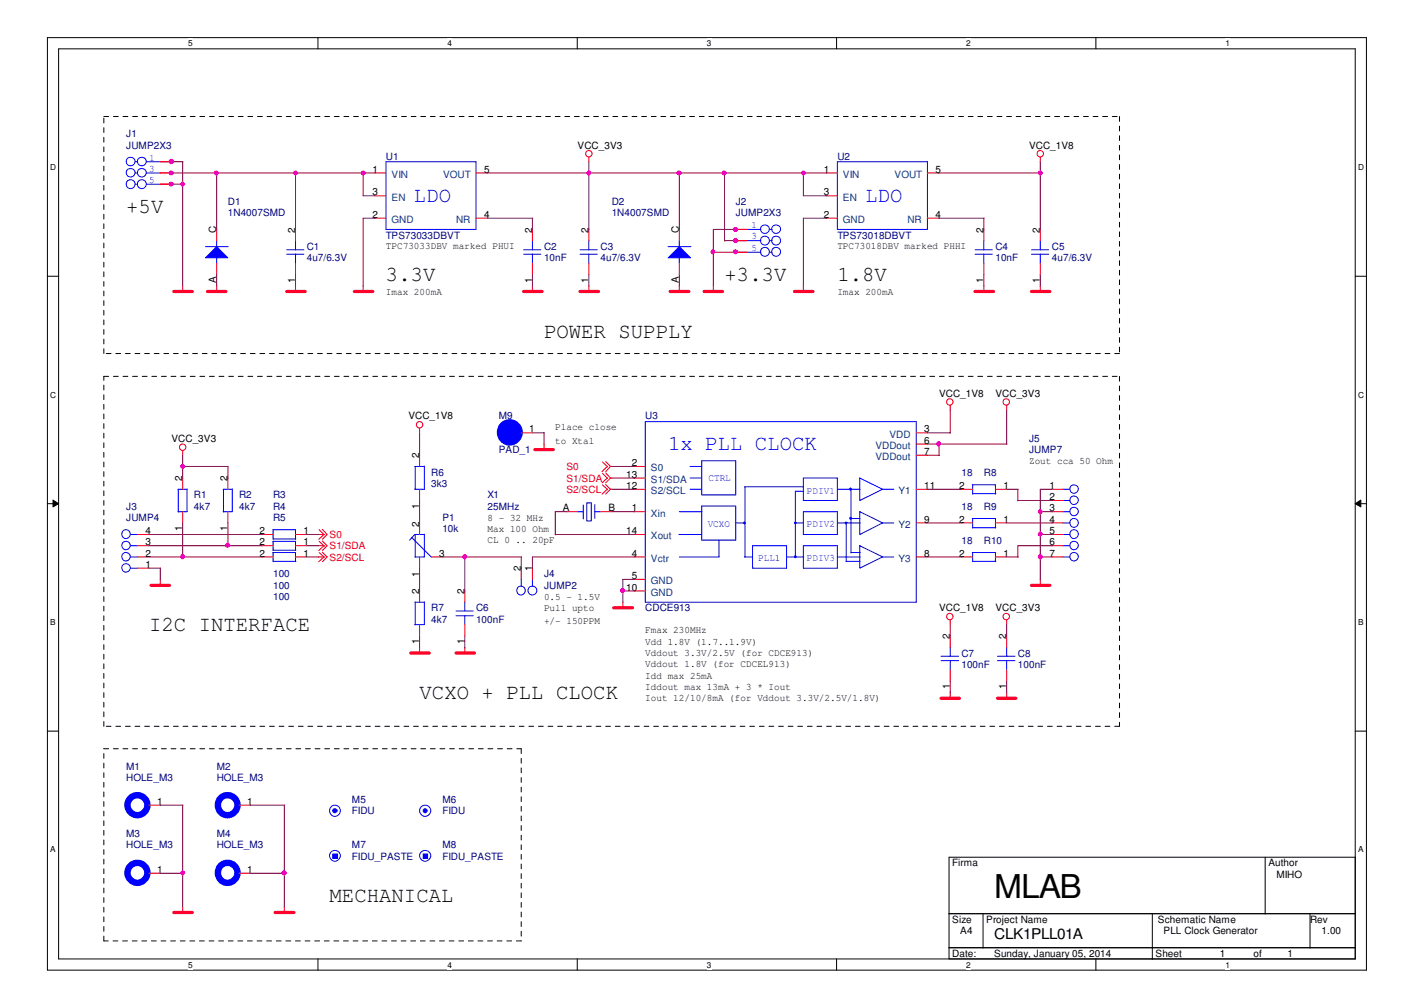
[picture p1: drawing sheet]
<svg xmlns="http://www.w3.org/2000/svg" width="297mm" height="210mm" viewBox="0 0 297 210" stroke-linecap="round" stroke-linejoin="round" font-family="sans-serif">
<path d="M10 8h279.1v197.1h-279.1zM12.4 10.3h274.3v192.5h-274.3z" fill="none" stroke="#000" stroke-width=".21"/>
<g fill="#fff">
<path d="M39.8 8.2h1v2h-1z"/>
<path d="M39.8 203h1v2h-1z"/>
</g>
<path d="M67.3 8v2.3M67.3 202.8v2.3" fill="none" stroke="#000" stroke-width=".21"/>
<g fill="#fff">
<path d="M94.7 8.2h.9v2h-.9z"/>
<path d="M94.7 203h.9v2h-.9z"/>
</g>
<path d="M122.1 8v2.3M122.1 202.8v2.3" fill="none" stroke="#000" stroke-width=".21"/>
<g fill="#fff">
<path d="M149.6 8.2h.9v2h-.9z"/>
<path d="M149.6 203h.9v2h-.9z"/>
</g>
<path d="M177 8v2.3M177 202.8v2.3" fill="none" stroke="#000" stroke-width=".21"/>
<g fill="#fff">
<path d="M204.4 8.2h1v2h-1z"/>
<path d="M204.4 203h1v2h-1z"/>
</g>
<path d="M231.9 8v2.3M231.9 202.8v2.3" fill="none" stroke="#000" stroke-width=".21"/>
<g fill="#fff">
<path d="M259.3 8.2h.9v2h-.9z"/>
<path d="M259.3 203h.9v2h-.9z"/>
<path d="M10.6 34.4h1.2v1.9h-1.2z"/>
<path d="M287.3 34.4h1.2v1.9h-1.2z"/>
<path d="M10.6 82.5h1.2v1.9h-1.2z"/>
<path d="M287.3 82.5h1.2v1.9h-1.2z"/>
</g>
<path d="M10 58.4h2.4M286.7 58.4h2.4" fill="none" stroke="#000" stroke-width=".21"/>
<g fill="#fff">
<path d="M10.6 130.6h1.1v1.9h-1.1z"/>
<path d="M287.3 130.6h1.1v1.9h-1.1z"/>
</g>
<path d="M10 106.5h2.4M11.2 105.7l1.2 .8-1.2 .7zM286.7 106.5l1.2-.8v1.5zM286.7 106.5h2.4" fill="none" stroke="#000" stroke-width=".21"/>
<path d="M11.2 105.7l1.2 .8-1.2 .7zM286.7 106.5l1.2-.8v1.5z" fill="#000"/>
<g fill="#fff">
<path d="M10.6 178.6h1.1v2h-1.1z"/>
<path d="M287.3 178.6h1.1v2h-1.1z"/>
</g>
<path d="M10 154.6h2.4M286.7 154.6h2.4M200.8 181.3h85.9v21.5h-85.9zM200.8 193.2h85.9M208 193.2v7.3M243.8 193.2v9.7M267.7 181.3v12M277.2 193.2v7.3M200.8 200.4h85.9" fill="none" stroke="#000" stroke-width=".21"/>
<path d="M22 24.6h214.9M236.9 24.6v50.2M22 74.8v-50.2M22 79.6h214.9M236.9 74.8h-214.9M236.9 79.6v74M22 153.6v-74M22 158.3h88.3M110.3 158.3v40.7M236.9 153.6h-214.9M22 199v-40.7M110.3 199h-88.3" fill="none" stroke="#000" stroke-width=".21" stroke-dasharray="1 1 1 1 1 1 1 1"/>
<g fill="none" stroke="#f00" stroke-width=".21">
<path d="M124.6 33.2v1M220.1 33.2v1M62.5 48.5v2.4M62.5 55.7v2.4M38.6 60.5v1.2M45.8 60.5v1.2M62.5 60.5v1.2M76.8 60.5v1.2M112.6 60.5v1.2M124.6 60.5v1.2M143.7 60.5v1.2M150.9 60.5v1.2"/>
<path d="M170 60.5v1.2M208.1 60.5v1.2M220.1 60.5v1.2M38.6 95.2v1.1M88.8 90.5v1M115.1 93.9v1.3M127.5 97.7l1.1 1M128.1 97.6l1.1 1M128.1 100l1.1 1.1M128.5 98.6l-1.1 1.1M129.2 98.6l-1.1 1.1M129.2 98.6h.3"/>
<path d="M201 85.7v1M213 85.7v1M67.3 113h1.3M67.3 115.4h1.3M67.3 117.8h1.3M67.5 112l1.1 1.1M67.5 114.5l1.1 1M67.5 116.8l1.1 1.1M68.2 111.9l1 1.1-1 1M68.2 114.4l1 1-1 1M68.2 116.8l1 1-1 1M68.5 113l-1.1 1"/>
<path d="M68.5 115.4l-1.1 1M68.5 117.8l-1.1 1M127.5 100.1l1.1 1.1M127.5 102.5l1.1 1M128.1 102.4l1.1 1.1M128.5 101.1l-1.1 1M128.5 103.5l-1.1 1M129.2 101.1l-1.1 1M129.2 101.1h.3M129.2 103.5l-1.1 1M129.2 103.5h.3M222.5 103.5h2.4"/>
<path d="M222.5 113h2.4M222.5 115.4h2.4M222.5 117.8h2.4M222.5 105.8h2.4M222.5 108.2h2.4M222.5 110.6h2.4M33.9 122.5v1.4M88.8 136.9v1.3M98.3 136.9v1.3M131.8 127.3v1.3M201 131.1v1M213 131.1v1"/>
<path d="M220.1 122.5v1.4M201 146.4v1.3M213 146.4v1.3M38.6 191.8v1.2M60.2 191.8v1.2"/>
<circle cx="124.6" cy="32.5" r=".68"/>
<circle cx="220.1" cy="32.5" r=".68"/>
<circle cx="38.6" cy="94.6" r=".68"/>
<circle cx="88.8" cy="89.8" r=".68"/>
<circle cx="200.9" cy="85" r=".68"/>
<circle cx="212.9" cy="85" r=".68"/>
<circle cx="200.9" cy="130.4" r=".68"/>
<circle cx="212.9" cy="130.4" r=".68"/>
</g>
<g fill="none" stroke="#f00" stroke-width=".68">
<path d="M36.8 61.6h3.9M43.9 61.6h3.9M60.7 61.6h3.9M75 61.6h3.9M110.8 61.6h3.9M122.7 61.6h3.9M141.8 61.6h4M149 61.6h3.9M168.1 61.6h3.9M206.3 61.6h3.9M218.2 61.6h3.9M113.2 95.1h3.8"/>
<path d="M32 123.8h3.9M86.9 138.1h3.9M96.5 138.1h3.9M129.8 128.5h4M218.2 123.8h3.9M199.1 147.7h3.9M211 147.7h3.9M36.8 193h3.9M58.2 193h4"/>
</g>
<g fill="none" stroke="#00f" stroke-width=".21">
<path d="M60.7 53.8h3.6M60.7 52.8h3.6M62.5 50.8v2M62.5 53.7v2M224.8 103.5h1.6M224.8 105.8h1.6M224.8 108.2h1.6M224.8 110.6h1.6M224.8 113h1.6M224.8 115.4h1.6M224.8 117.8h1.6"/>
<circle cx="227.2" cy="110.6" r=".92"/>
<circle cx="227.2" cy="112.9" r=".92"/>
<circle cx="227.2" cy="103.4" r=".9"/>
<circle cx="227.2" cy="105.8" r=".9"/>
<circle cx="227.2" cy="117.7" r=".9"/>
<circle cx="227.2" cy="115.3" r=".9"/>
<circle cx="227.2" cy="108.1" r=".9"/>
</g>
<circle cx="70.9" cy="171.4" r=".45" fill="#00f"/>
<g fill="none" stroke="#00f" stroke-width=".21">
<path d="M146 98.6h2.5M148.5 97.5h7.2v7.1h-7.2zM143.6 113h4.9M143.7 108.2h4.8M143.7 117.8h8.5M146 101.1h2.5M146 103.5h2.5M148.5 107h7.2v7.2h-7.2zM152.1 114.1v3.7M157.5 117.8h1.7M157.5 103h12.5M157.6 103v14.9"/>
<path d="M159.2 115.4h7.2v4.7h-7.2zM166.4 117.8h3.6M168.2 110.6h1.8M170 108.2h7.2v4.8h-7.2zM170 101.1h7.2v4.7h-7.2zM170 115.4h7.2v4.7h-7.2zM170 103.9h-1.7v14M177.2 117.8h4.8M177.2 103.5h4.8M177.2 110.6h4.8M179 110.6v8.2M179 118.7h3"/>
<path d="M180 109.6h1.9M180 103.5v13.4M180 116.8h2M181.9 101.1l4.8 2.4-4.8 2.3zM181.9 108.2l4.8 2.4-4.8 2.4zM181.9 115.4l4.8 2.4-4.8 2.3zM186.6 117.8h2.5M186.6 103.5h2.5M186.6 110.6h2.5"/>
<circle cx="70.8" cy="171.4" r="1.17"/>
<circle cx="70.9" cy="171.4" r=".45"/>
</g>
<path d="M168.1 117.6l.3 .1-.1 .2z" fill-rule="evenodd" fill="#00f"/>
<path d="M168.1 117.6l.3 .1-.1 .2z" fill="none" stroke="#00f" stroke-width=".21"/>
<path d="M168.1 110.4h.3v.3h-.3z" fill-rule="evenodd" fill="#00f"/>
<path d="M168.1 110.4h.3v.3h-.3z" fill="none" stroke="#00f" stroke-width=".21"/>
<path d="M179.8 109.4l.3 .2-.1 .2z" fill-rule="evenodd" fill="#00f"/>
<path d="M179.8 109.4l.3 .2-.1 .2z" fill="none" stroke="#00f" stroke-width=".21"/>
<path d="M178.9 110.4h.2v.3h-.2z" fill-rule="evenodd" fill="#00f"/>
<path d="M136.5 89.2h57.3v38.1h-57.3zM178.9 110.4h.2v.3h-.2z" fill="none" stroke="#00f" stroke-width=".21"/>
<path d="M179.8 103.3l.3 .1-.1 .2z" fill-rule="evenodd" fill="#00f"/>
<path d="M155.6 110.6h2M179.8 103.3l.3 .1-.1 .2z" fill="none" stroke="#00f" stroke-width=".21"/>
<path d="M157.4 110.4h.2v.3h-.2z" fill-rule="evenodd" fill="#00f"/>
<g fill="none" stroke="#00f" stroke-width=".21">
<path d="M158 48.5h3M158 50.9h3M158 53.3h3M162.9 48.5h.5M162.9 50.9h.5M162.9 53.3h.5M157.4 110.4h.2v.3h-.2z"/>
<circle cx="161.8" cy="50.9" r=".94"/>
<circle cx="161.8" cy="53.3" r=".94"/>
<circle cx="161.8" cy="48.5" r=".92"/>
<circle cx="164.2" cy="50.9" r=".94"/>
<circle cx="164.2" cy="53.3" r=".94"/>
<circle cx="164.2" cy="48.5" r=".92"/>
</g>
<g fill="none" stroke="#f00" stroke-width=".21">
<path d="M155.7 48.5h2.3M155.7 50.9h2.3M155.7 53.3h2.3M134.2 98.6h2.3M193.8 91.5h2.4M193.8 93.9h2.4M193.8 96.3h2.4M134.2 108.2h2.3M134.2 117.8h2.3M134.2 103.5h2.3M134.2 101.1h2.3M134.2 113h2.3"/>
<path d="M193.8 117.8h2.4M193.8 110.6h2.4M193.8 103.5h2.4M134.2 122.5h2.3M134.2 125h2.3"/>
</g>
<circle cx="90" cy="171.4" r=".42" fill="#00f"/>
<g fill="none" stroke="#00f" stroke-width=".21">
<path d="M122.1 108.2h1.3M123.4 106.8v2.9M124.2 106.3h.9v3.9h-.9zM125.9 108.2h1.2M125.9 106.7v2.9"/>
<circle cx="90" cy="171.4" r=".42"/>
<circle cx="90" cy="171.4" r="1.18"/>
<circle cx="70.9" cy="181" r="1.14"/>
</g>
<path d="M119.8 108.2h2.4M127 108.2h2.4" fill="none" stroke="#f00" stroke-width=".21"/>
<path d="M70.4 180.6h1v.9h-1z" fill-rule="evenodd" fill="#00f"/>
<g fill="none" stroke="#00f" stroke-width=".21">
<path d="M57.7 116.8h4.8v2M57.8 118.7h4.8M57.8 116.8v2M70.4 180.6h1v.9h-1z"/>
<circle cx="90" cy="181" r="1.16"/>
</g>
<path d="M55.4 117.8h2.4M62.5 117.8h2.4" fill="none" stroke="#f00" stroke-width=".21"/>
<path d="M89.5 180.6h1v.9h-1z" fill-rule="evenodd" fill="#00f"/>
<g fill="none" stroke="#00f" stroke-width=".21">
<path d="M28.6 34.2h.5M28.6 36.6h.5M28.6 38.9h.5M30.9 34.2h3M30.9 36.6h3M30.9 38.9h3M43.5 52.2h4.8M45.8 50.8v1.4M89.5 180.6h1v.9h-1z"/>
<circle cx="27.6" cy="38.9" r=".94"/>
<circle cx="27.6" cy="34.2" r=".92"/>
<circle cx="27.6" cy="36.5" r=".92"/>
<circle cx="30" cy="38.9" r=".94"/>
<circle cx="30" cy="36.5" r=".92"/>
<circle cx="30" cy="34.2" r=".92"/>
</g>
<path d="M33.9 34.2h2.4M33.9 36.6h2.4M33.9 38.9h2.4" fill="none" stroke="#f00" stroke-width=".21"/>
<path d="M43.5 54.5l2.3-2.3 2.4 2.3z" fill="#00f"/>
<g fill="none" stroke="#00f" stroke-width=".21">
<path d="M81.7 34.2h19v14.3h-19zM177.2 34.2h19v14.3h-19zM43.5 54.5l2.3-2.3 2.4 2.3zM45.8 54.4v1.3M110.8 53.8h3.6M110.8 52.8h3.6M112.6 50.8v2M112.6 53.7v2M122.7 53.8h3.7M122.7 52.8h3.7M124.6 50.8v2M124.6 53.7v2"/>
<path d="M141.3 52.2h4.9M143.7 50.8v1.4M206.3 53.8h3.6M206.3 52.8h3.6M208.1 50.8v2M208.1 53.7v2M218.2 53.8h3.7M218.2 52.8h3.7M220.1 50.8v2M220.1 53.7v2M87.8 98.6h2M87.8 98.6v4.9"/>
<path d="M89.8 98.6v4.9h-2M27.6 117.8h1.6M27.6 113h1.6M27.6 115.4h1.6M37.6 103.5h2M37.7 103.5v4.8M39.6 103.4v4.8h-2M47.2 103.5h1.9M47.3 103.5v4.8M49.1 103.4v4.8h-1.9M57.7 112h4.8v2M57.7 114.5h4.8v1.9"/>
<path d="M57.8 114h4.8M57.8 112v2M57.8 114.5v1.9M57.8 116.3h4.8M87.1 113.6l4.1 4.2M87.7 113.1l-1 1.1M87.8 113h2M87.8 113v4.9M89.8 112.9v4.9h-2M205.7 102.5h4.9v2M205.7 109.6h4.9v2.1M205.7 116.8h4.9v2"/>
<path d="M205.8 118.7h4.9M205.8 102.5v2M205.8 109.6v2.1M205.8 116.8v2M205.8 111.6h4.9M205.8 104.4h4.9M27.6 120.1h1.6M87.8 127.3h2M87.8 127.3v4.9M89.8 127.3v4.8h-2M96.5 130.2h3.6M96.5 129.2h3.6"/>
<path d="M98.3 127.3v1.9M98.3 130.1v2M110.3 122.4v1.6M112.6 122.4v1.6M199.1 139.7h3.7M199.1 138.8h3.7M201 136.8v2M201 139.6v2M211 139.7h3.8M211 138.8h3.8M213 136.8v2M213 139.6v2"/>
<path d="M31.2 170.3h.3M50.2 170.3h.4M31.2 184.7h.3M50.2 184.7h.4"/>
<circle cx="26.6" cy="112.9" r=".92"/>
<circle cx="26.7" cy="115.3" r=".9"/>
<circle cx="26.7" cy="117.7" r=".9"/>
<circle cx="26.7" cy="120.1" r=".9"/>
<circle cx="110.2" cy="124.9" r=".92"/>
<circle cx="112.6" cy="124.9" r=".94"/>
</g>
<g fill="none" stroke="#f00" stroke-width=".21">
<path d="M79.3 36.6h2.4M100.7 36.6h2.5M174.8 36.6h2.4M196.2 36.6h2.5M45.8 48.5v2.4M45.8 55.7v2.4M79.3 46.1h2.4M79.3 41.4h2.4M100.7 46.1h2.5M112.6 48.5v2.4M112.6 55.7v2.4M124.6 48.5v2.4"/>
<path d="M124.6 55.7v2.4M174.8 46.1h2.4M174.8 41.4h2.4M196.2 46.1h2.5M208.1 48.5v2.4M208.1 55.7v2.4M220.1 48.5v2.4M220.1 55.7v2.4M88.8 96.3v2.3M29.1 113h2.4M29.1 115.4h2.4M29.1 117.8h2.4"/>
<path d="M38.6 101.1v2.4M38.6 108.2v2.4M48.2 101.1v2.4M48.2 108.2v2.4M55.4 113h2.4M55.4 115.4h2.4M62.5 113h2.4M62.5 115.4h2.4M88.8 103.5v2.3M88.8 110.6v2.4M88.8 117.8v2.3M91.2 117.8h2.4"/>
<path d="M203.4 117.8h2.4M203.4 110.6h2.4M203.4 103.5h2.4M210.6 117.8h2.4M210.6 110.6h2.4M210.6 103.5h2.4M29.1 120.1h2.4M88.8 125v2.3M88.8 132.1v2.4M98.3 125v2.3M98.3 132.1v2.4M110.3 120.1v2.4"/>
<path d="M112.6 120.1v2.4M201 134.5v2.4M213 134.5v2.4M201 141.6v2.4M213 141.6v2.4M31.5 170.3h2.4M50.6 170.3h2.4M31.5 184.7h2.4M50.6 184.7h2.4"/>
</g>
<g fill="none" stroke="#00f" stroke-width="1.4">
<circle cx="29.1" cy="170.3" r="2.12"/>
<circle cx="48.1" cy="170.3" r="2.11"/>
<circle cx="29.1" cy="184.6" r="2.12"/>
<circle cx="48.1" cy="184.6" r="2.11"/>
</g>
<path d="M141.3 54.5l2.4-2.3 2.4 2.3z" fill="#00f"/>
<path d="M141.3 54.5l2.4-2.3 2.4 2.3zM143.7 54.4v1.3" fill="none" stroke="#00f" stroke-width=".21"/>
<path d="M143.7 48.5v2.4M143.7 55.7v2.4" fill="none" stroke="#f00" stroke-width=".21"/>
<circle cx="107.8" cy="91.4" r="2.11" fill="#00f"/>
<circle cx="107.8" cy="91.4" r="2.11" fill="none" stroke="#00f" stroke-width="1.4"/>
<path d="M109.9 91.5h.4" fill="none" stroke="#00f" stroke-width=".21"/>
<path d="M110.3 91.5h2.3" fill="none" stroke="#f00" stroke-width=".21"/>
<g fill="none" stroke="#800040" stroke-width=".21">
<path d="M36.3 34.2h2.4M36.3 38.9h2.4M36.3 36.6h43.1M38.6 34.2v26.3M45.8 36.6v12M62.5 36.6v12M76.8 36.5v4.9h2.6M103.2 36.6h71.7M124.6 34.2v14.4M143.7 36.5v12M153.3 36.6v14.4M170 36.5v4.9h4.9"/>
<path d="M198.7 36.6h21.5M220.1 34.2v14.4M45.8 58.1v2.4M62.5 58.1v2.4M79.4 46.1h-2.6v14.4M103.2 46.1h9.5M112.6 46.1v2.5M112.6 58.1v2.4M124.6 58.1v2.4M143.7 58.1v2.4M150.9 53.3h4.8M153.3 50.9h2.4"/>
<path d="M155.7 48.5h-4.8v12M174.9 46.1h-4.9v14.4M198.7 46.1h9.5M208.1 46.1v2.5M208.1 58.1v2.4M220.1 58.1v2.4M38.6 96.3v4.9M38.6 98.6h9.7M48.2 98.6v2.6M88.8 91.5v4.9M112.6 91.5h2.6M115.1 91.5v2.5"/>
<path d="M129.4 98.6h4.8M196.2 96.3h2.6M196.2 93.9h16.9M196.2 91.5h4.9M198.7 93.9v2.5M201 86.7v4.9M213 86.7v7.3M31.5 117.8h24M31.5 113h24M31.5 115.4h24M38.6 110.6v7.3M48.2 110.6v4.9"/>
<path d="M64.9 117.8h2.5M64.9 113h2.5M64.9 115.4h2.5M88.8 105.8v4.9M93.6 117.8h16.8M98.3 117.8v7.3M110.3 117.8v2.4M117.5 113h16.7M119.9 108.2h-2.4v4.9M129.4 108.2h4.8M129.4 101.1h4.8M129.4 103.5h4.8"/>
<path d="M134.2 117.8h-21.6v2.4M196.2 117.8h7.3M196.2 103.5h7.3M196.2 110.6h7.3M213 117.8h2.4M213 103.5h2.4M213 110.6h9.6M215.3 105.8h7.3M215.3 103.5v2.4M220.1 117.8h2.5M220.1 113h2.5M220.1 108.2h2.5"/>
<path d="M222.6 115.4h-7.3v2.5M222.6 103.5h-2.5v19.1M31.5 120.1h2.5M33.9 120.1v2.5M88.8 120.1v5M88.8 134.5v2.5M98.3 134.5v2.5M131.8 125h2.4M134.2 122.5h-2.4v4.9M201 132.1v2.4M213 132.1v2.4M201 144v2.5"/>
<path d="M213 144v2.5M33.9 170.3h4.8M38.6 170.3v21.6M53 170.3h7.2M60.2 170.3v21.6M33.9 184.7h4.8M53 184.7h7.2"/>
</g>
<circle cx="131.7" cy="124.9" r=".45" fill="#f0f"/>
<circle cx="131.7" cy="124.9" r=".45" fill="none" stroke="#f0f" stroke-width=".21"/>
<circle cx="48.2" cy="115.3" r=".45" fill="#f0f"/>
<circle cx="48.2" cy="115.3" r=".45" fill="none" stroke="#f0f" stroke-width=".21"/>
<circle cx="38.6" cy="117.7" r=".45" fill="#f0f"/>
<circle cx="38.6" cy="117.7" r=".45" fill="none" stroke="#f0f" stroke-width=".21"/>
<circle cx="38.6" cy="98.6" r=".42" fill="#f0f"/>
<circle cx="38.6" cy="98.6" r=".42" fill="none" stroke="#f0f" stroke-width=".21"/>
<circle cx="98.3" cy="117.7" r=".45" fill="#f0f"/>
<circle cx="98.3" cy="117.7" r=".45" fill="none" stroke="#f0f" stroke-width=".21"/>
<circle cx="220.1" cy="108.2" r=".42" fill="#f0f"/>
<circle cx="220.1" cy="108.2" r=".42" fill="none" stroke="#f0f" stroke-width=".21"/>
<circle cx="220.1" cy="112.9" r=".42" fill="#f0f"/>
<circle cx="220.1" cy="112.9" r=".42" fill="none" stroke="#f0f" stroke-width=".21"/>
<circle cx="220.1" cy="117.7" r=".45" fill="#f0f"/>
<circle cx="220.1" cy="117.7" r=".45" fill="none" stroke="#f0f" stroke-width=".21"/>
<circle cx="198.6" cy="93.8" r=".45" fill="#f0f"/>
<circle cx="198.6" cy="93.8" r=".45" fill="none" stroke="#f0f" stroke-width=".21"/>
<circle cx="36.2" cy="34.2" r=".48" fill="#f0f"/>
<circle cx="36.2" cy="34.2" r=".48" fill="none" stroke="#f0f" stroke-width=".21"/>
<circle cx="36.2" cy="38.9" r=".45" fill="#f0f"/>
<circle cx="36.2" cy="38.9" r=".45" fill="none" stroke="#f0f" stroke-width=".21"/>
<circle cx="38.6" cy="38.9" r=".42" fill="#f0f"/>
<circle cx="38.6" cy="38.9" r=".42" fill="none" stroke="#f0f" stroke-width=".21"/>
<circle cx="36.2" cy="36.6" r=".45" fill="#f0f"/>
<circle cx="36.2" cy="36.6" r=".45" fill="none" stroke="#f0f" stroke-width=".21"/>
<circle cx="45.8" cy="36.6" r=".42" fill="#f0f"/>
<circle cx="45.8" cy="36.6" r=".42" fill="none" stroke="#f0f" stroke-width=".21"/>
<circle cx="62.5" cy="36.6" r=".42" fill="#f0f"/>
<circle cx="62.5" cy="36.6" r=".42" fill="none" stroke="#f0f" stroke-width=".21"/>
<circle cx="76.8" cy="36.6" r=".42" fill="#f0f"/>
<circle cx="76.8" cy="36.6" r=".42" fill="none" stroke="#f0f" stroke-width=".21"/>
<circle cx="124.6" cy="36.6" r=".42" fill="#f0f"/>
<circle cx="124.6" cy="36.6" r=".42" fill="none" stroke="#f0f" stroke-width=".21"/>
<circle cx="143.7" cy="36.6" r=".45" fill="#f0f"/>
<circle cx="143.7" cy="36.6" r=".45" fill="none" stroke="#f0f" stroke-width=".21"/>
<circle cx="220.1" cy="36.6" r=".42" fill="#f0f"/>
<circle cx="220.1" cy="36.6" r=".42" fill="none" stroke="#f0f" stroke-width=".21"/>
<circle cx="155.6" cy="53.2" r=".45" fill="#f0f"/>
<circle cx="155.6" cy="53.2" r=".45" fill="none" stroke="#f0f" stroke-width=".21"/>
<circle cx="155.6" cy="48.5" r=".45" fill="#f0f"/>
<circle cx="155.6" cy="48.5" r=".45" fill="none" stroke="#f0f" stroke-width=".21"/>
<circle cx="150.8" cy="53.2" r=".42" fill="#f0f"/>
<circle cx="150.8" cy="53.2" r=".42" fill="none" stroke="#f0f" stroke-width=".21"/>
<circle cx="155.6" cy="50.9" r=".45" fill="#f0f"/>
<circle cx="155.6" cy="50.9" r=".45" fill="none" stroke="#f0f" stroke-width=".21"/>
<circle cx="170" cy="36.6" r=".42" fill="#f0f"/>
<circle cx="170" cy="36.6" r=".42" fill="none" stroke="#f0f" stroke-width=".21"/>
<circle cx="38.6" cy="184.6" r=".42" fill="#f0f"/>
<circle cx="38.6" cy="184.6" r=".42" fill="none" stroke="#f0f" stroke-width=".21"/>
<circle cx="60.1" cy="184.6" r=".45" fill="#f0f"/>
<circle cx="60.1" cy="184.6" r=".45" fill="none" stroke="#f0f" stroke-width=".21"/>
<circle cx="153.2" cy="36.6" r=".42" fill="#f0f"/>
<circle cx="153.2" cy="36.6" r=".42" fill="none" stroke="#f0f" stroke-width=".21"/>
<text font-size="6.9" x="210.4" y="189.8">MLAB</text>
<g font-size="4.6">
<text x="26.7" y="45.1">+5V</text>
<text x="81.7" y="59.4">3.3V</text>
<text x="153.3" y="59.4">+3.3V</text>
<text x="177.2" y="59.4">1.8V</text>
<text x="115.1" y="71.4">POWER SUPPLY</text>
<text x="31.5" y="133.4">I2C INTERFACE</text>
<text x="88.8" y="147.7">VCXO + PLL CLOCK</text>
<text x="69.7" y="190.8">MECHANICAL</text>
</g>
<g font-size="4.6" fill="#00f">
<text x="87.6" y="42.7">LDO</text>
<text x="183.1" y="42.7">LDO</text>
<text x="141.3" y="95.3">1x PLL CLOCK</text>
</g>
<text font-size="3.1" x="210.4" y="198.5">CLK1PLL01A</text>
<g font-size="2.1" fill="#000080">
<text x="26.7" y="29">J1</text>
<text x="26.7" y="31.4">JUMP2X3</text>
<text x="81.7" y="33.8">U1</text>
<text x="177.2" y="33.8">U2</text>
<text x="48.2" y="43.3">D1</text>
<text x="48.2" y="45.7">1N4007SMD</text>
<text x="129.4" y="43.3">D2</text>
<text x="129.4" y="45.7">1N4007SMD</text>
<text x="155.7" y="43.3">J2</text>
<text x="155.7" y="45.7">JUMP2X3</text>
<text x="64.9" y="52.8">C1</text>
<text x="81.7" y="50.5">TPS73033DBVT</text>
<text x="115.1" y="52.8">C2</text>
<text x="127" y="52.8">C3</text>
<text x="177.2" y="50.5">TPS73018DBVT</text>
<text x="210.6" y="52.8">C4</text>
<text x="222.5" y="52.8">C5</text>
<text x="64.9" y="55.3">4u7/6.3V</text>
<text x="115.1" y="55.3">10nF</text>
<text x="127" y="55.3">4u7/6.3V</text>
<text x="210.6" y="55.3">10nF</text>
<text x="222.5" y="55.3">4u7/6.3V</text>
<text x="105.5" y="88.6">M9</text>
<text x="136.5" y="88.6">U3</text>
<text x="105.5" y="95.8">PAD_1</text>
<text x="217.7" y="93.5">J5</text>
<text x="217.7" y="95.8">JUMP7</text>
<text x="91.2" y="100.6">R6</text>
<text x="203.4" y="100.6">18</text>
<text x="208.1" y="100.6">R8</text>
<text x="26.7" y="107.8">J3</text>
<text x="41" y="105.4">R1</text>
<text x="41" y="107.8">4k7</text>
<text x="50.6" y="105.4">R2</text>
<text x="50.6" y="107.8">4k7</text>
<text x="57.8" y="105.4">R3</text>
<text x="57.8" y="107.8">R4</text>
<text x="91.2" y="103">3k3</text>
<text x="103.2" y="105.4">X1</text>
<text x="103.2" y="107.8">25MHz</text>
<text x="203.4" y="107.8">18</text>
<text x="208.1" y="107.8">R9</text>
<text x="26.7" y="110.2">JUMP4</text>
<text x="57.8" y="110.2">R5</text>
<text x="93.6" y="110.2">P1</text>
<text x="93.6" y="112.5">10k</text>
<text x="203.4" y="115">18</text>
<text x="208.1" y="115">R10</text>
<text x="57.8" y="122.1">100</text>
<text x="57.8" y="124.5">100</text>
<text x="115.1" y="122.1">J4</text>
<text x="115.1" y="124.5">JUMP2</text>
<text x="57.8" y="126.9">100</text>
<text x="91.2" y="129.3">R7</text>
<text x="91.2" y="131.7">4k7</text>
<text x="100.7" y="129.3">C6</text>
<text x="100.7" y="131.7">100nF</text>
<text x="136.5" y="129.3">CDCE913</text>
<text x="203.4" y="138.9">C7</text>
<text x="203.4" y="141.2">100nF</text>
<text x="215.3" y="138.9">C8</text>
<text x="215.3" y="141.2">100nF</text>
<text x="26.7" y="162.7">M1</text>
<text x="26.7" y="165.1">HOLE_M3</text>
<text x="45.8" y="162.7">M2</text>
<text x="45.8" y="165.1">HOLE_M3</text>
<text x="74.5" y="169.8">M5</text>
<text x="74.5" y="172.2">FIDU</text>
<text x="93.6" y="169.8">M6</text>
<text x="93.6" y="172.2">FIDU</text>
<text x="26.7" y="177">M3</text>
<text x="26.7" y="179.4">HOLE_M3</text>
<text x="45.8" y="177">M4</text>
<text x="45.8" y="179.4">HOLE_M3</text>
<text x="74.5" y="179.4">M7</text>
<text x="93.6" y="179.4">M8</text>
<text x="74.5" y="181.8">FIDU_PASTE</text>
<text x="93.6" y="181.8">FIDU_PASTE</text>
</g>
<g font-size="2.1" fill="#00f">
<text x="31.5" y="34">1</text>
<text x="31.5" y="36.3">3</text>
<text x="31.5" y="38.7">5</text>
<text x="159" y="48.3">1</text>
<text x="159" y="50.6">3</text>
<text x="159" y="53">5</text>
<text x="149.9" y="101.8">CTRL</text>
<text x="170.7" y="104.4">PDIV1</text>
<text x="149.7" y="111.5">VCXO</text>
<text x="170.7" y="111.5">PDIV2</text>
<text x="160.4" y="118.7">PLL1</text>
<text x="170.7" y="118.7">PDIV3</text>
</g>
<g font-size="2.1">
<text x="122.2" y="31.4">VCC_3V3</text>
<text x="217.7" y="31.4">VCC_1V8</text>
<text x="78.8" y="36.5">1</text>
<text x="78.8" y="41.3">3</text>
<text x="102.4" y="36.5">5</text>
<text x="174.3" y="36.5">1</text>
<text x="174.3" y="41.3">3</text>
<text x="197.9" y="36.5">5</text>
<text x="78.8" y="46.1">2</text>
<text x="102.4" y="46.1">4</text>
<text x="174.3" y="46.1">2</text>
<text x="197.9" y="46.1">4</text>
<text x="45.8" y="49.2" transform="rotate(-90 45.8 49.2)">C</text>
<text x="62.4" y="49.2" transform="rotate(-90 62.4 49.2)">2</text>
<text x="81.7" y="52.7">TPC73033DBV marked PHUI</text>
<text x="112.6" y="49.2" transform="rotate(-90 112.6 49.2)">2</text>
<text x="124.5" y="49.2" transform="rotate(-90 124.5 49.2)">2</text>
<text x="143.6" y="49.2" transform="rotate(-90 143.6 49.2)">C</text>
<text x="177.2" y="52.7">TPC73018DBV marked PHHI</text>
<text x="208.1" y="49.2" transform="rotate(-90 208.1 49.2)">2</text>
<text x="220" y="49.2" transform="rotate(-90 220 49.2)">2</text>
<text x="45.8" y="59.9" transform="rotate(-90 45.8 59.9)">A</text>
<text x="62.4" y="59.9" transform="rotate(-90 62.4 59.9)">1</text>
<text x="112.6" y="59.9" transform="rotate(-90 112.6 59.9)">1</text>
<text x="124.5" y="59.9" transform="rotate(-90 124.5 59.9)">1</text>
<text x="143.6" y="59.9" transform="rotate(-90 143.6 59.9)">A</text>
<text x="208.1" y="59.9" transform="rotate(-90 208.1 59.9)">1</text>
<text x="220" y="59.9" transform="rotate(-90 220 59.9)">1</text>
<text x="81.7" y="62.3">Imax 200mA</text>
<text x="177.2" y="62.3">Imax 200mA</text>
<text x="198.7" y="83.9">VCC_1V8</text>
<text x="210.6" y="83.9">VCC_3V3</text>
<text x="86.4" y="88.6">VCC_1V8</text>
<text x="36.3" y="93.5">VCC_3V3</text>
<text x="112" y="91.4">1</text>
<text x="117.5" y="91">Place close</text>
<text x="117.5" y="93.8">to Xtal</text>
<text x="195.5" y="91.4">3</text>
<text x="195.5" y="93.8">6</text>
<text x="38.6" y="101.8" transform="rotate(-90 38.6 101.8)">2</text>
<text x="48.1" y="101.8" transform="rotate(-90 48.1 101.8)">2</text>
<text x="88.7" y="96.9" transform="rotate(-90 88.7 96.9)">2</text>
<text x="132.5" y="101">13</text>
<text x="133.6" y="98.6">2</text>
<text x="195.5" y="96.2">7</text>
<text x="217.7" y="98.1">Zout cca 50 Ohm</text>
<text x="88.7" y="107.6" transform="rotate(-90 88.7 107.6)">1</text>
<text x="132.5" y="103.4">12</text>
<text x="195.5" y="103.4">11</text>
<text x="202.9" y="103.4">2</text>
<text x="212.3" y="103.4">1</text>
<text x="222" y="103.4">1</text>
<text x="222" y="105.7">2</text>
<text x="30.8" y="112.9">4</text>
<text x="38.6" y="112.4" transform="rotate(-90 38.6 112.4)">1</text>
<text x="48.1" y="112.4" transform="rotate(-90 48.1 112.4)">1</text>
<text x="54.9" y="112.9">2</text>
<text x="64.2" y="112.9">1</text>
<text x="88.7" y="111.3" transform="rotate(-90 88.7 111.3)">2</text>
<text x="103.2" y="110.1">8 - 32 MHz</text>
<text x="103.2" y="112.4">Max 100 Ohm</text>
<text x="119.1" y="108.1">A</text>
<text x="128.7" y="108.1">B</text>
<text x="132.5" y="112.9">14</text>
<text x="133.6" y="108.1">1</text>
<text x="195.5" y="110.5">9</text>
<text x="202.9" y="110.5">2</text>
<text x="212.3" y="110.5">1</text>
<text x="222" y="108.1">3</text>
<text x="222" y="110.5">4</text>
<text x="222" y="112.9">5</text>
<text x="30.8" y="117.7">2</text>
<text x="30.8" y="115.3">3</text>
<text x="54.9" y="117.7">2</text>
<text x="54.9" y="115.3">2</text>
<text x="64.2" y="117.7">1</text>
<text x="64.2" y="115.3">1</text>
<text x="92.9" y="117.7">3</text>
<text x="103.2" y="114.9">CL 0 .. 20pF</text>
<text x="133.6" y="117.7">4</text>
<text x="195.5" y="117.7">8</text>
<text x="202.9" y="117.7">2</text>
<text x="212.3" y="117.7">1</text>
<text x="222" y="115.3">6</text>
<text x="222" y="117.7">7</text>
<text x="30.8" y="120.1">1</text>
<text x="88.7" y="125.6" transform="rotate(-90 88.7 125.6)">2</text>
<text x="88.7" y="121.9" transform="rotate(-90 88.7 121.9)">1</text>
<text x="98.3" y="125.6" transform="rotate(-90 98.3 125.6)">2</text>
<text x="110.2" y="120.8" transform="rotate(-90 110.2 120.8)">2</text>
<text x="112.6" y="120.8" transform="rotate(-90 112.6 120.8)">1</text>
<text x="132.5" y="124.9">10</text>
<text x="133.6" y="122.4">5</text>
<text x="115.1" y="129.2">Pull upto</text>
<text x="115.1" y="132">+/- 150PPM</text>
<text x="115.1" y="126.8">0.5 - 1.5V</text>
<text x="198.7" y="129.3">VCC_1V8</text>
<text x="210.6" y="129.3">VCC_3V3</text>
<text x="88.7" y="136.2" transform="rotate(-90 88.7 136.2)">1</text>
<text x="98.3" y="136.2" transform="rotate(-90 98.3 136.2)">1</text>
<text x="136.5" y="133.9">Fmax 230MHz</text>
<text x="136.5" y="136.3">Vdd 1.8V (1.7..1.9V)</text>
<text x="201" y="135.2" transform="rotate(-90 201 135.2)">2</text>
<text x="212.9" y="135.2" transform="rotate(-90 212.9 135.2)">2</text>
<text x="136.5" y="143.5">Idd max 25mA</text>
<text x="136.5" y="138.8">Vddout 3.3V/2.5V (for CDCE913)</text>
<text x="136.5" y="141.1">Vddout 1.8V (for CDCEL913)</text>
<text x="136.5" y="145.9">Iddout max 13mA + 3 * Iout</text>
<text x="136.5" y="148.3">Iout 12/10/8mA (for Vddout 3.3V/2.5V/1.8V)</text>
<text x="201" y="145.8" transform="rotate(-90 201 145.8)">1</text>
<text x="212.9" y="145.8" transform="rotate(-90 212.9 145.8)">1</text>
<text x="33.2" y="170.2">1</text>
<text x="52.3" y="170.2">1</text>
<text x="33.2" y="184.6">1</text>
<text x="52.3" y="184.6">1</text>
<text x="201.5" y="183.2">Firma</text>
<text x="268.3" y="183.2">Author</text>
<text x="270" y="185.6">MIHO</text>
<text x="201.5" y="195.2">Size</text>
<text x="203.2" y="197.5">A4</text>
<text x="208.7" y="195.2">Project Name</text>
<text x="245" y="195.2">Schematic Name</text>
<text x="246.2" y="197.5">PLL Clock Generator</text>
<text x="277.2" y="195.2">Rev</text>
<text x="279.6" y="197.5">1.00</text>
<text x="201.5" y="202.4">Date:</text>
<text x="210.4" y="202.4">Sunday, January 05, 2014</text>
<text x="244.5" y="202.4">Sheet</text>
<text x="258.1" y="202.4">1</text>
<text x="265.2" y="202.4">of</text>
<text x="272.4" y="202.4">1</text>
</g>
<g font-size="2.1" fill="#004080">
<text x="82.8" y="37.6">VIN</text>
<text x="93.8" y="37.6">VOUT</text>
<text x="178.3" y="37.6">VIN</text>
<text x="189.3" y="37.6">VOUT</text>
<text x="82.8" y="47.2">GND</text>
<text x="82.8" y="42.4">EN</text>
<text x="96.5" y="47.2">NR</text>
<text x="178.3" y="47.2">GND</text>
<text x="178.3" y="42.4">EN</text>
<text x="192" y="47.2">NR</text>
<text x="185.2" y="94.9">VDDout</text>
<text x="188.2" y="92.5">VDD</text>
<text x="137.7" y="99.7">S0</text>
<text x="185.2" y="97.3">VDDout</text>
<text x="137.7" y="104.5">S2/SCL</text>
<text x="137.7" y="102.1">S1/SDA</text>
<text x="190.1" y="104.5">Y1</text>
<text x="137.7" y="109.2">Xin</text>
<text x="190.1" y="111.6">Y2</text>
<text x="137.7" y="114">Xout</text>
<text x="137.7" y="118.8">Vctr</text>
<text x="190.1" y="118.8">Y3</text>
<text x="137.7" y="126">GND</text>
<text x="137.7" y="123.5">GND</text>
</g>
<g font-size="2.1" fill="#f00">
<text x="119.8" y="99.4">S0</text>
<text x="119.8" y="101.9">S1/SDA</text>
<text x="119.8" y="104.2">S2/SCL</text>
<text x="69.7" y="113.8">S0</text>
<text x="69.7" y="116.2">S1/SDA</text>
<text x="69.7" y="118.5">S2/SCL</text>
</g>
<g font-size="1.7">
<text x="39.8" y="9.8">5</text>
<text x="94.7" y="9.8">4</text>
<text x="149.6" y="9.8">3</text>
<text x="204.4" y="9.8">2</text>
<text x="259.3" y="9.8">1</text>
<text x="10.6" y="36">D</text>
<text x="287.3" y="36">D</text>
<text x="10.6" y="84.1">C</text>
<text x="287.3" y="84.1">C</text>
<text x="10.6" y="132.2">B</text>
<text x="287.3" y="132.2">B</text>
<text x="10.6" y="180.3">A</text>
<text x="287.3" y="180.3">A</text>
<text x="39.8" y="204.6">5</text>
<text x="94.7" y="204.6">4</text>
<text x="149.6" y="204.6">3</text>
<text x="204.4" y="204.6">2</text>
<text x="259.3" y="204.6">1</text>
</g>
</svg>
